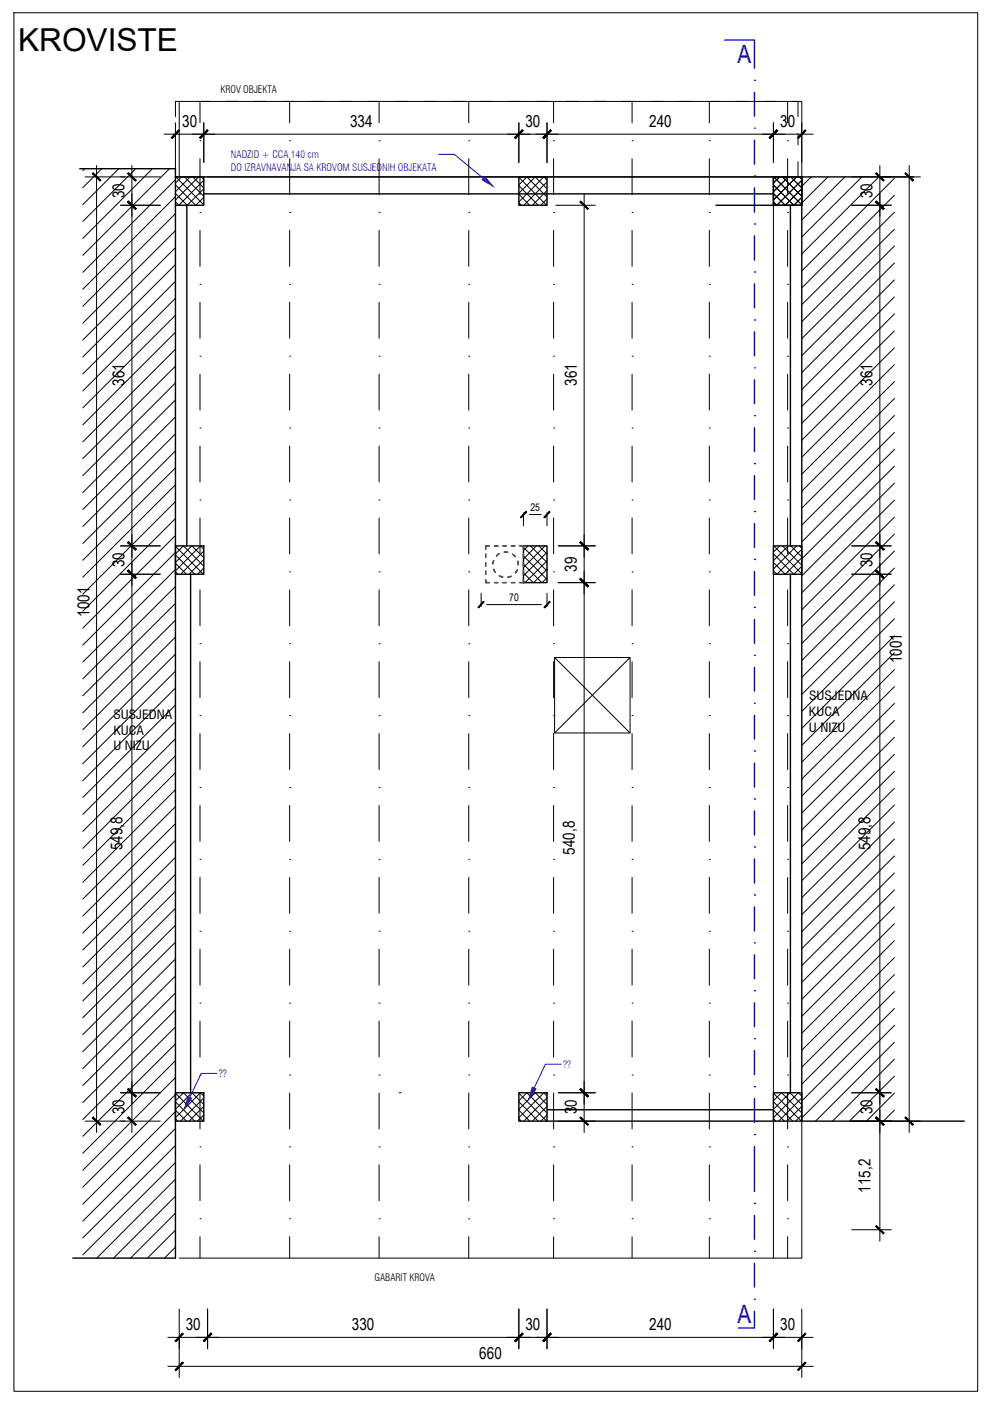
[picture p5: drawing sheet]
<svg xmlns="http://www.w3.org/2000/svg" width="210mm" height="297mm" viewBox="0 0 210 297" stroke-linecap="round" stroke-linejoin="round" font-family="sans-serif">
<!-- layer: Linija pogleda -->
<g fill="none" stroke="#000" stroke-width=".21">
<path d="M2.9 2.7h204.4v292.3h-204.4zM17.9 35.9l-.3 .3M21.5 35.9l-3.9 3.9M25.1 35.9l-7.5 7.5M28.7 35.9l-11.1 11M32.2 35.9l-14.6 14.6M35.8 35.9l-18.2 18.2M37.2 39.2l4.3 4.3M37.2 28.3v2.4M37.2 34.3v3.2M37.2 38.1l-19.6 19.6M37.3 37.5l5.9 5.9"/>
<path d="M38 37.5v-16h132v16M38.4 21.5h-1.2v3.2M38.5 37.5l-1.3 1.3M39.1 37.5l4.1 4.1M40.3 37.5l-3.1 3.1M40.9 37.5l2.3 2.3M42 21.5h2.4M42.1 37.5l-4.9 4.9M42.4 29.8h.1M42.4 21.5v4.5M42.4 33.7v7.6M42.7 37.5l.5 .5"/>
<path d="M43.2 38.2l-5.3 5.3-.7-.7M44 37.5h120v229.2M48 21.5h2.4M54 21.5h2.4M60 21.5h2.4M61.4 29.8h.1M61.4 21.5v4.5M61.4 33.7v7.6M66 21.5h2.4M72 21.5h2.4M78 21.5h2.4v4.5M80.4 29.8h.1"/>
<path d="M80.4 33.7v7.6M84 21.5h2.4M90 21.5h2.4M96 21.5h2.4M99.4 29.8h.1M99.4 21.5v4.5M99.4 33.7v7.6M102 21.5h2.4M108 21.5h2.4M110 39.2l1.7-1.7 4.3 4.3M110 37.6l5.9 5.9M110 39.4l4.1 4.1"/>
<path d="M114 21.5h2.4M116 38.6l-4.9 4.9M116 38.2l-.7-.7-5.3 5.3M117.4 29.8h.1M117.4 21.5v4.5M117.4 33.7v7.6M120 21.5h2.4M126 21.5h2.4M132 21.5h2.4M134 29.8h.1M134 21.5v4.5M134 33.7v7.6"/>
<path d="M138 21.5h2.4M144 21.5h2.4M150 21.5h2.4M150.4 29.8h.1M150.4 21.5v4.5M150.4 33.7v7.6M156 21.5h2.4M162 21.5h2.4M164 39.2l4.3 4.3 1.7-1.7M164.1 37.5l5.9 5.9M165.3 37.5l-1.3 1.3M165.9 37.5l4.1 4.1"/>
<path d="M167 29.8h.1M167 21.5v4.5M167 33.7v7.6M167.1 37.5l-3.1 3.1M167.7 37.5l2.3 2.3M168 21.5h1.2v3.2M168.9 37.5l-4.9 4.9M169.2 28.3v2.4M169.2 34.3v3.2M169.5 37.5l.5 .5M170 38.2l-5.3 5.3-.7-.7M172 37.5l-2 2"/>
<path d="M175.5 37.5l-5.5 5.6M179.1 37.5l-9.1 9.2M182.7 37.5l-12.7 12.7M186.3 37.5l-16.3 16.3M189.6 37.8l-19.6 19.6M37.2 59.6l-19.6 19.7M37.2 56.1l-19.6 19.6M37.2 52.5l-19.6 19.6M37.2 48.9l-19.6 19.6M37.2 45.3l-19.6 19.6M37.2 41.7l-19.6 19.6M42.4 45h.1"/>
<path d="M42.4 48.9v7.6M43.2 40l-3.5 3.5-2.5-2.5M43.2 41.8l-1.7 1.7M61.4 45h.1M61.4 48.9v7.6M80.4 45h.1M80.4 48.9v7.6M99.4 45h.1M99.4 48.9v7.6M110 41.2l2.3 2.3M110 43l.5 .5M116 42.2l-1.3 1.3"/>
<path d="M116 40.4l-3.1 3.1M116 40l-2.5-2.5-3.5 3.5M117.4 45h.1M117.4 48.9v7.6M134 45h.1M134 48.9v7.6M150.4 45h.1M150.4 48.9v7.6M167 45h.1M167 48.9v7.6M170 40l-3.5 3.5-2.5-2.5M189.6 59.4l-19.6 19.6"/>
<path d="M189.6 55.8l-19.6 19.6M189.6 52.2l-19.6 19.6M189.6 48.6l-19.6 19.6M189.6 45l-19.6 19.6M189.6 41.4l-19.6 19.6M37.2 77.6l-19.6 19.6M37.2 74l-19.6 19.7M37.2 70.4l-19.6 19.7M37.2 66.8l-19.6 19.7M37.2 63.2l-19.6 19.7M42.4 60.3h.1M42.4 75.5h.1"/>
<path d="M42.4 64.1v7.6M42.4 79.3v7.7M61.4 60.3h.1M61.4 75.5h.1M61.4 64.1v7.6M61.4 79.3v7.7M80.4 60.3h.1M80.4 75.5h.1M80.4 64.1v7.6M80.4 79.3v7.7M99.4 60.3h.1M99.4 75.5h.1"/>
<path d="M99.4 64.1v7.6M99.4 79.3v7.7M117.4 60.3h.1M117.4 75.5h.1M117.4 64.1v7.6M117.4 79.3v7.7M134 60.3h.1M134 75.5h.1M134 64.1v7.6M134 79.3v7.7M150.4 60.3h.1M150.4 75.5h.1"/>
<path d="M150.4 64.1v7.6M150.4 79.3v7.7M167 60.3h.1M167 75.5h.1M167 64.1v7.6M167 79.3v7.7M189.6 77.3l-19.6 19.6M189.6 73.7l-19.6 19.6M189.6 70.1l-19.6 19.6M189.6 66.5l-19.6 19.7M189.6 62.9l-19.6 19.7M37.2 99.2l-19.6 19.6"/>
<path d="M37.2 95.6l-19.6 19.6M37.2 92l-19.6 19.6M37.2 88.4l-19.6 19.6M37.2 84.8l-19.6 19.6M37.2 81.2l-19.6 19.6M42.4 90.8h.1M42.4 94.6v7.6M61.4 90.8h.1M61.4 94.6v7.6M80.4 90.8h.1M80.4 94.6v7.6M99.4 90.8h.1"/>
<path d="M99.4 94.6v7.6M117.4 90.8h.1M117.4 94.6v7.6M134 90.8h.1M134 94.6v7.6M150.4 90.8h.1M150.4 94.6v7.6M167 90.8h.1M167 94.6v7.6M189.6 98.8l-19.6 19.7M189.6 95.3l-19.6 19.6M189.6 91.7l-19.6 19.6"/>
<path d="M189.6 88.1l-19.6 19.6M189.6 84.5l-19.6 19.6M189.6 80.9l-19.6 19.6M37.2 117.4l1.7-1.7 4.3 4.3M37.2 115.8l5.9 6M37.2 117.6l4.1 4.2M37.2 119.4l2.3 2.4M37.2 117.1l-19.6 19.7M37.2 113.5l-19.6 19.7M37.2 109.9l-19.6 19.7M37.2 106.3l-19.6 19.7M37.2 102.8l-19.6 19.6"/>
<path d="M40.7 115.7l-3.5 3.6M40.7 115.7l2.5 2.5M42.4 106h.1M42.4 109.8v7.6M43.2 118.6l-3.1 3.2M43.2 116.8l-4.9 5M43.2 116.5l-.7-.8-5.3 5.3M61.4 106h.1M61.4 109.8v7.6M80.4 106h.1M80.4 109.8v7.6M99.4 106h.1"/>
<path d="M99.4 109.8v7.6M111 116l5 5.1M111 117.9l5 5M111 119.6l3.9 3.9M112 115.7l-1 1M112.5 115.7l3.5 3.6M113.7 115.7l-2.7 2.8M114.2 115.7l1.8 1.8M115.6 115.7l-4.6 4.6M116 118.9l-4.7 4.6M116 117.1l-5 5M117.4 106h.1"/>
<path d="M117.4 109.8v7.6M134 106h.1M134 109.8v7.6M150.4 106h.1M150.4 109.8v7.6M164 117.4l4.3 4.4 1.7-1.7M164.1 115.7l5.9 6M165.3 115.7l-1.3 1.4M165.9 115.7l4.1 4.1M167 106h.1M167 109.8v7.6M167.1 115.7l-3.1 3.2"/>
<path d="M167.7 115.7l2.3 2.4M168.9 115.7l-4.9 5M169.5 115.7l.5 .5M170 116.5l-5.3 5.3-.7-.8M170 118.2l-3.5 3.6-2.5-2.5M189.6 116.8l-19.6 19.6M189.6 113.2l-19.6 19.7M189.6 109.6l-19.6 19.7M189.6 106l-19.6 19.7M189.6 102.4l-19.6 19.7M37.2 121.2l.5 .6M37.2 138.7l-19.6 19.6"/>
<path d="M37.2 135.1l-19.6 19.6M37.2 131.5l-19.6 19.6M37.2 127.9l-19.6 19.6M37.2 124.3l-19.6 19.6M37.2 120.7l-19.6 19.7M42.4 121.2h.1M42.4 136.5h.1M42.4 125.1v7.6M43.2 120.4l-1.3 1.4M61.4 121.2h.1M61.4 136.5h.1M61.4 125.1v7.6"/>
<path d="M80.4 121.2h.1M80.4 136.5h.1M80.4 125.1v7.6M99.4 121.2h.1M99.4 136.5h.1M99.4 125.1v7.6M111 121.5l2.1 2M111 123.2l.3 .3M116 122.5l-1.1 1M116 120.7l-2.9 2.8M117.4 121.2h.1M117.4 136.5h.1"/>
<path d="M117.4 125.1v7.6M117.6 139.4h16v16h-16zM117.6 139.4l16 16M133.6 139.4l-16 16M134 121.2h.1M134 136.5h.1M134 125.1v7.6M150.4 121.2h.1M150.4 136.5h.1M150.4 125.1v7.6M167 121.2h.1M167 136.5h.1"/>
<path d="M167 125.1v7.6M189.6 138.4l-19.6 19.6M189.6 134.8l-19.6 19.6M189.6 131.2l-19.6 19.6M189.6 127.6l-19.6 19.6M189.6 124l-19.6 19.6M189.6 120.4l-19.6 19.6M37.2 156.6l-19.6 19.7M37.2 153l-19.6 19.7M37.2 149.5l-19.6 19.6M37.2 145.9l-19.6 19.6M37.2 142.3l-19.6 19.6"/>
<path d="M42.4 151.7h.1M42.4 140.3v7.6M42.4 155.5v7.7M61.4 151.7h.1M61.4 140.3v7.6M61.4 155.5v7.7M80.4 151.7h.1M80.4 140.3v7.6M80.4 155.5v7.7M99.4 151.7h.1M99.4 140.3v7.6M99.4 155.5v7.7"/>
<path d="M117.4 151.7h.1M117.4 140.3v7.6M117.4 155.5v7.7M134 151.7h.1M134 140.3v7.6M134 155.5v7.7M150.4 151.7h.1M150.4 140.3v7.6M150.4 155.5v7.7M167 151.7h.1M167 140.3v7.6M167 155.5v7.7"/>
<path d="M189.6 159.9l-19.6 19.7M189.6 156.3l-19.6 19.7M189.6 152.7l-19.6 19.7M189.6 149.1l-19.6 19.7M189.6 145.6l-19.6 19.6M189.6 142l-19.6 19.6M37.2 178.2l-19.6 19.6M37.2 174.6l-19.6 19.6M37.2 171l-19.6 19.6M37.2 167.4l-19.6 19.7M37.2 163.8l-19.6 19.7M37.2 160.2l-19.6 19.7"/>
<path d="M42.4 167h.1M42.4 170.8v7.6M61.4 167h.1M61.4 170.8v7.6M80.4 167h.1M80.4 170.8v7.6M99.4 167h.1M99.4 170.8v7.6M117.4 167h.1M117.4 170.8v7.6M134 167h.1M134 170.8v7.6"/>
<path d="M150.4 167h.1M150.4 170.8v7.6M167 167h.1M167 170.8v7.6M189.6 177.9l-19.6 19.6M189.6 174.3l-19.6 19.6M189.6 170.7l-19.6 19.6M189.6 167.1l-19.6 19.6M189.6 163.5l-19.6 19.7M37.2 199.8l-19.6 19.6M37.2 196.2l-19.6 19.6M37.2 192.6l-19.6 19.6"/>
<path d="M37.2 189l-19.6 19.6M37.2 185.4l-19.6 19.6M37.2 181.8l-19.6 19.6M42.4 182.2h.1M42.4 197.4h.1M42.4 186v7.6M61.4 182.2h.1M61.4 197.4h.1M61.4 186v7.6M80.4 182.2h.1M80.4 197.4h.1M80.4 186v7.6"/>
<path d="M99.4 182.2h.1M99.4 197.4h.1M99.4 186v7.6M117.4 182.2h.1M117.4 197.4h.1M117.4 186v7.6M134 182.2h.1M134 197.4h.1M134 186v7.6M150.4 182.2h.1M150.4 197.4h.1M150.4 186v7.6"/>
<path d="M167 182.2h.1M167 197.4h.1M167 186v7.6M189.6 199.4l-19.6 19.7M189.6 195.8l-19.6 19.7M189.6 192.3l-19.6 19.6M189.6 188.7l-19.6 19.6M189.6 185.1l-19.6 19.6M189.6 181.5l-19.6 19.6M37.2 217.7l-19.6 19.7M37.2 214.1l-19.6 19.7M37.2 210.5l-19.6 19.7"/>
<path d="M37.2 206.9l-19.6 19.7M37.2 203.3l-19.6 19.7M42.4 212.7h.1M42.4 201.3v7.6M42.4 216.5v7.6M61.4 212.7h.1M61.4 201.3v7.6M61.4 216.5v7.6M80.4 212.7h.1M80.4 201.3v7.6M80.4 216.5v7.6M99.4 212.7h.1"/>
<path d="M99.4 201.3v7.6M99.4 216.5v7.6M117.4 212.7h.1M117.4 201.3v7.6M117.4 216.5v7.6M134 212.7h.1M134 201.3v7.6M134 216.5v7.6M150.4 212.7h.1M150.4 201.3v7.6M150.4 216.5v7.6M167 212.7h.1"/>
<path d="M167 201.3v7.6M167 216.5v7.6M189.6 217.4l-19.6 19.6M189.6 213.8l-19.6 19.6M189.6 210.2l-19.6 19.7M189.6 206.6l-19.6 19.7M189.6 203l-19.6 19.7M37.2 233.4l1.7-1.7 4.3 4.3M37.2 231.8l5.9 5.9M37.2 233.6l4.1 4.1M37.2 235.4l2.3 2.3M37.2 237.2l.5 .5"/>
<path d="M37.2 239.3l-19.6 19.6M37.2 235.7l-19.6 19.6M37.2 232.1l-19.6 19.6M37.2 228.5l-19.6 19.6M37.2 224.9l-19.6 19.6M37.2 221.3l-19.6 19.6M40.7 231.7l-3.5 3.5M40.7 231.7l2.5 2.5M42.4 227.9h.1M42.4 231.7v7.7M43.2 234.6l-3.1 3.1M43.2 232.4l-.7-.7-5.3 5.3"/>
<path d="M43.2 236.4l-1.3 1.3M43.2 232.8l-4.9 4.9M61.4 227.9h.1M61.4 231.7v7.7M80.4 227.9h.1M80.4 231.7v7.7M84.7 231.7h.3M99.4 227.9h.1M99.4 231.7v7.7M110 233.4l1.7-1.7 4.3 4.3M110 231.8l5.9 5.9M110 233.6l4.1 4.1"/>
<path d="M110 235.4l2.3 2.3M110 237.2l.5 .5M116 236.4l-1.3 1.3M116 234.6l-3.1 3.1M116 232.8l-4.9 4.9M116 232.4l-.7-.7-5.3 5.3M116 234.2l-2.5-2.5-3.5 3.5M117.4 227.9h.1M117.4 231.7v7.7M134 227.9h.1M134 231.7v7.7M150.4 227.9h.1"/>
<path d="M150.4 231.7v7.7M164 233.4l1.7-1.7 4.3 4.3M164 231.8l5.9 5.9M164 233.6l4.1 4.1M164 235.4l2.3 2.3M164 237.2l.5 .5M167 227.9h.1M167 231.7v7.7M170 236.4l-1.3 1.3M170 234.6l-3.1 3.1M170 232.8l-4.9 4.9M170 232.4l-.7-.7-5.3 5.3"/>
<path d="M170 234.2l-2.5-2.5-3.5 3.5M189.6 235.4l-2.3 2.3M189.6 231.8l-5.9 5.9M189.6 228.2l-9.5 9.5M189.6 224.6l-13.1 13.1M189.6 221l-16.7 16.7M37.2 257.2l-9.5 9.5M37.2 253.6l-13.1 13.1M37.2 250l-16.7 16.7M37.2 246.5l-19.6 19.6M37.2 242.9l-19.6 19.6M42.4 243.2h.1"/>
<path d="M42.4 258.4h.1M42.4 247v7.6M61.4 243.2h.1M61.4 258.4h.1M61.4 247v7.6M80.4 243.2h.1M80.4 258.4h.1M80.4 247v7.6M99.4 243.2h.1M99.4 258.4h.1M99.4 247v7.6M117.4 243.2h.1"/>
<path d="M117.4 258.4h.1M117.4 247v7.6M134 243.2h.1M134 258.4h.1M134 247v7.6M150.4 243.2h.1M150.4 258.4h.1M150.4 247v7.6M167 243.2h.1M167 258.4h.1M167 247v7.6M37.2 264.4l-2.3 2.3"/>
<path d="M37.2 260.8l-5.9 5.9M38 266.7h132M42.4 262.2v4.5M61.4 262.2v4.5M80.4 262.2v4.5M99.4 262.2v4.5M117.4 262.2v4.5M134 262.2v4.5M150.4 262.2v4.5M167 262.2v4.5"/>
</g>
<!-- layer: Linija presjeka -->
<g fill="none" stroke="#000" stroke-width=".3">
<path d="M16.9 35.8h20.3v1.7h126.8M37.2 37.5h6v6h-6zM110 37.5h6v6h-6zM164 37.5h6v6h-6zM193.7 37.5h-23.7v200.2h34.5M37.2 43.5v223.2h-21.8M39.6 43.5v72.2M43.2 41.1h120.8M151.8 43.5h12.2M167.6 43.5v72.2M37.2 115.7h6v6.1h-6zM111 115.7h5v7.8h-5z"/>
<path d="M164 115.7h6v6.1h-6zM40.4 121.8v109.9M167.6 121.8v109.9M37.2 231.7h6v6h-6zM110 231.7h6v6h-6zM116 235.3h48M116 237.7h48M164 231.7h6v6h-6z"/>
</g>
<!-- layer: Kote_Arh -->
<g fill="none" stroke="#000" stroke-width=".21">
<path d="M18.1 37.5h15.9M20.5 35.1v205M28 35.1v205M34.8 28.4h137.6M37.2 26v8.5M43.2 26v8.5M110 26v8.5M116 26v8.5M164 26v8.5M170 26v8.5M180.6 37.5h14.5M186.5 35.1v228"/>
<path d="M192.8 35.1v205M25.6 43.5h8.4M117.8 43.5h8.4M123.9 41.1v199M180.6 43.5h8.4M25.6 115.7h8.4M118.4 115.7h7.8M180.6 115.7h8.4M25.6 121.8h8.4M118.3 123.5h7.9M180.6 121.8h8.4M18.1 237.7h15.9"/>
<path d="M25.6 231.7h8.4M118.4 231.7h7.8M118.4 237.7h7.8M180.6 231.7h8.4M180.6 237.7h14.5M38 277.5v14.6M44 277.5v8.5M110 277.5v8.5M116 277.5v8.5M164 277.5v8.5M170 277.5v14.6M180.6 260.7h8.4"/>
<path d="M35.6 283.5h136.8M35.6 289.7h136.8"/>
</g>
<!-- layer: Pregradni zidovi -->
<g fill="#000" stroke="#000" stroke-width=".21">
<path d="M19.6 36.8l1.6 1.6 .2-.2zM19.8 36.6l1.6 1.6-1.8-1.4z"/>
<path d="M27.1 36.8l1.6 1.6 .2-.2zM27.2 36.6l1.7 1.6-1.8-1.4z"/>
<path d="M37.9 27.6l-1.4 1.7 1.6-1.6zM37.9 27.6l-1.4 1.7-.2-.1z"/>
<path d="M42.3 29.2l.2 .1 1.4-1.7zM43.9 27.6l.2 .1-1.6 1.6z"/>
<path d="M43.9 27.6l-1.4 1.7 1.6-1.6zM42.3 29.2l1.6-1.6-1.4 1.7z"/>
<path d="M109.1 29.2l.2 .1 1.4-1.7zM110.7 27.6l.2 .1-1.6 1.6z"/>
<path d="M110.7 27.6l-1.4 1.7 1.6-1.6zM110.7 27.6l-1.4 1.7-.2-.1z"/>
<path d="M115.1 29.2l.2 .1 1.4-1.7zM116.7 27.6l.2 .1-1.6 1.6z"/>
<path d="M116.7 27.6l-1.4 1.7 1.6-1.6zM116.7 27.6l-1.4 1.7-.2-.1z"/>
<path d="M163.1 29.2l.2 .1 1.4-1.7zM164.7 27.6l.2 .1-1.6 1.6z"/>
<path d="M164.7 27.6l-1.4 1.7 1.6-1.6zM164.7 27.6l-1.4 1.7-.2-.1z"/>
<path d="M169.1 29.2l.2 .1 1.4-1.7zM170.7 27.6l.2 .1-1.6 1.6z"/>
<path d="M185.7 36.8l1.6 1.6 .1-.2zM185.8 36.6l1.6 1.6-1.7-1.4z"/>
<path d="M191.9 36.8l1.6 1.6 .2-.2zM192.1 36.6l1.6 1.6-1.8-1.4z"/>
<path d="M27.2 42.6l-.1 .2 1.8 1.4zM27.1 42.8l1.8 1.4-.2 .2z"/>
<path d="M27.1 42.8l1.6 1.6 .2-.2zM27.1 42.8l.1-.2 1.7 1.6z"/>
<path d="M123 42.8l1.6 1.6 .1-.2zM123 42.8l.1-.2 1.6 1.6z"/>
<path d="M185.8 42.6l-.1 .2 1.7 1.4zM185.7 42.8l1.7 1.4-.1 .2z"/>
<path d="M185.7 42.8l1.6 1.6 .1-.2zM185.7 42.8l.1-.2 1.6 1.6z"/>
<path d="M27.2 114.9l-.1 .1 1.8 1.5zM27.1 115l1.8 1.5-.2 .1z"/>
<path d="M27.1 115l1.6 1.6 .2-.1zM27.1 115l.1-.1 1.7 1.6z"/>
<path d="M111.5 108.5l-1 1.3 1.2-1.2zM111.5 108.5l-1 1.3-.2-.2z"/>
<path d="M115.3 109.6l.1 .2 1.1-1.3zM116.5 108.5l.1 .1-1.2 1.2z"/>
<path d="M123.1 114.9l-.1 .1 1.7 1.5zM123 115l1.7 1.5-.1 .1z"/>
<path d="M123 115l1.6 1.6 .1-.1zM123 115l.1-.1 1.6 1.6z"/>
<path d="M185.8 114.9l-.1 .1 1.7 1.5zM185.7 115l1.7 1.5-.1 .1z"/>
<path d="M185.7 115l1.6 1.6 .1-.1zM185.7 115l.1-.1 1.6 1.6z"/>
<path d="M27.2 120.9l-.1 .1 1.8 1.5zM27.1 121l1.8 1.5-.2 .1z"/>
<path d="M27.1 121l1.6 1.6 .2-.1zM27.1 121l.1-.1 1.7 1.6z"/>
<path d="M102.5 127.5l-1 1.4 1.1-1.3zM102.5 127.5l-1 1.4-.2-.2z"/>
<path d="M116.5 127.5l-1.2 1.2 .2 .2zM116.5 127.5l.2 .1-1.2 1.3z"/>
<path d="M123.1 122.6l-.1 .2 1.7 1.4zM123 122.8l1.7 1.4-.1 .2z"/>
<path d="M123 122.8l1.6 1.6 .1-.2zM123 122.8l.1-.2 1.6 1.6z"/>
<path d="M185.8 120.9l-.1 .1 1.7 1.5zM185.7 121l1.7 1.5-.1 .1z"/>
<path d="M185.7 121l1.6 1.6 .1-.1zM185.7 121l.1-.1 1.6 1.6z"/>
<path d="M19.8 236.8l-.2 .2 1.8 1.4zM19.6 237l1.8 1.4-.2 .2z"/>
<path d="M27.2 230.8l-.1 .2 1.8 1.4zM27.1 231l1.8 1.4-.2 .2z"/>
<path d="M27.2 236.8l-.1 .2 1.8 1.4zM27.1 237l1.8 1.4-.2 .2z"/>
<path d="M27.1 231l1.6 1.6 .2-.2zM27.1 231l.1-.2 1.7 1.6z"/>
<path d="M123.1 236.8l-.1 .2 1.7 1.4zM123 237l1.7 1.4-.1 .2z"/>
<path d="M123.1 230.8l-.1 .2 1.7 1.4zM123 231l1.7 1.4-.1 .2z"/>
<path d="M123 231l1.6 1.6 .1-.2zM123 231l.1-.2 1.6 1.6z"/>
<path d="M185.8 236.8l-.1 .2 1.7 1.4zM185.7 237l1.7 1.4-.1 .2z"/>
<path d="M185.7 231l1.7 1.4-1.6-1.6zM185.7 231l1.7 1.4-.1 .2z"/>
<path d="M185.7 237l1.6 1.6 .1-.2zM185.7 237l.1-.2 1.6 1.6z"/>
<path d="M185.7 231l1.6 1.6 .1-.2zM185.7 231l.1-.2 1.6 1.6z"/>
<path d="M192.1 236.8l-.2 .2 1.8 1.4zM191.9 237l1.8 1.4-.2 .2z"/>
<path d="M185.8 259.8l-.1 .2 1.7 1.5zM185.7 260l1.7 1.5-.1 .1z"/>
<path d="M38.7 282.7l-1.4 1.7 1.6-1.6zM38.7 282.7l-1.4 1.7-.2-.1z"/>
<path d="M38.7 288.8l-1.4 1.8 1.6-1.6zM38.7 288.8l-1.4 1.8-.2-.2z"/>
<path d="M43.1 284.3l.2 .1 1.4-1.7zM44.7 282.7l.2 .1-1.6 1.6z"/>
<path d="M44.7 282.7l-1.4 1.7 1.6-1.6zM44.7 282.7l-1.4 1.7-.2-.1z"/>
<path d="M109.1 284.3l.2 .1 1.4-1.7zM110.7 282.7l.2 .1-1.6 1.6z"/>
<path d="M110.7 282.7l-1.4 1.7 1.6-1.6zM110.7 282.7l-1.4 1.7-.2-.1z"/>
<path d="M115.1 284.3l.2 .1 1.4-1.7zM116.7 282.7l.2 .1-1.6 1.6z"/>
<path d="M116.7 282.7l-1.4 1.7 1.6-1.6zM116.7 282.7l-1.4 1.7-.2-.1z"/>
<path d="M163.1 284.3l.2 .1 1.4-1.7zM164.7 282.7l.2 .1-1.6 1.6z"/>
<path d="M164.7 282.7l-1.4 1.7 1.6-1.6zM164.7 282.7l-1.4 1.7-.2-.1z"/>
<path d="M169.1 284.3l.2 .1 1.4-1.7zM170.7 282.7l.2 .1-1.6 1.6z"/>
<path d="M169.1 290.4l.2 .2 1.4-1.8zM170.7 288.8l.2 .2-1.6 1.6z"/>
</g>
<!-- layer: ARH - OZNAKE presjeka -->
<g fill="none" stroke="#0000f0" stroke-width=".3">
<path d="M153.7 8.5h6.3v6M160 17h.1M160 19.6v5M160 27.2h.1M160 37.3h.1M160 29.7v5.1M160 39.9v5.1M160 47.5h.1M160 57.7h.1M160 50v5.1M160 67.8h.1M160 78h.1"/>
<path d="M160 60.2v5.1M160 70.4v5M160 88.1h.1M160 98.3h.1M160 80.5v5.1M160 90.7v5.1M160 108.5h.1M160 118.6h.1M160 100.8v5.1M160 111v5.1M160 128.8h.1M160 138.9h.1"/>
<path d="M160 121.2v5M160 131.3v5.1M160 149.1h.1M160 159.3h.1M160 141.5v5.1M160 151.6v5.1M160 169.4h.1M160 179.6h.1M160 161.8v5.1M160 172v5M160 189.7h.1M160 199.9h.1"/>
<path d="M160 182.1v5.1M160 192.3v5.1M160 210.1h.1M160 202.4v5.1M160 212.6v5.1M160 220.2h.1M160 230.4h.1M160 222.8v5M160 232.9v5.1M160 240.5h.1M160 243.1v9.5M160 255.1h.1"/>
<path d="M160 257.7v5.1M160 265.3h.1M160 275.5h.1M160 278v3.6h-3.5M160 267.8v5.1"/>
</g>
<!-- layer: ARH - KOTE - ENTERIJER -->
<path d="M164 37.5h6M111 108.7v2.8M112.2 109.1h2.6M116 108.7v2.8M102 125.8v2.8M103.2 128.2h11.6M116 125.8v2.8M170 237.7v29" fill="none" stroke="#000" stroke-width=".21"/>
<!-- layer: ARH - Linija presjeka - Rusenje -->
<g fill="none" stroke="#f50000" stroke-width=".3">
<path d="M103 117.5v.7M103 119.3v.7M103.7 115.7h-.7v.7M104.7 118.8l-.2 .7M104.8 115.7h.8M105.8 117.4l-.5 .5M106.6 115.7h.7M106.9 117.1h.7M108.4 115.7h.8M108.7 117.5l.5 .5M109.8 119l.1 .8M110.2 115.7h.8v.7"/>
<path d="M111 117.5v.7M111 119.3v.7M103 122.9v.6h.7M103 121.1v.7M104.7 120.7l.3 .6M104.8 123.5h.8M105.9 122.1l.7 .2M106.6 123.5h.7M108.4 122.2l-.7 .2M108.4 123.5h.8M109.7 120.8l-.4 .7M111 122.9v.6h-.8"/>
<path d="M111 121.1v.7"/>
</g>
<!-- layer: ARH - TEXT - OPISI -->
<g fill="#260ca6" stroke="#260ca6" stroke-width=".21">
<path d="M102.8 37.5l1.7 2-2.3-1.4z"/>
<path d="M39.9 232.5l.7 .3-1.5 2.2z"/>
<path d="M112.8 230.5l.9 .4-1.6 2.1z"/>
</g>
<path d="M92.9 32.7h3.4l6.2 5.1M46 227.6h-3.3l-2.5 5.1M119 225.6h-3.4l-2.4 5.1" fill="none" stroke="#260ca6" stroke-width=".21"/>
<text font-size="6.7" x="3.8" y="10.8">KROVISTE</text>
<g font-size="5.4" fill="#0000f0">
<text x="156.4" y="13.5">A</text>
<text x="156.4" y="280.6">A</text>
</g>
<g font-size="3.5">
<text x="38.6" y="26.9">30</text>
<text x="74.2" y="26.9">334</text>
<text x="111.4" y="26.9">30</text>
<text x="137.7" y="26.9">240</text>
<text x="165.4" y="26.9">30</text>
<text x="26.4" y="42.1" transform="rotate(-90 26.4 42.1)">30</text>
<text x="185" y="42.1" transform="rotate(-90 185 42.1)">30</text>
<text x="26.4" y="81.8" transform="rotate(-90 26.4 81.8)">361</text>
<text x="122.3" y="81.8" transform="rotate(-90 122.3 81.8)">361</text>
<text x="185" y="81.8" transform="rotate(-90 185 81.8)">361</text>
<text x="26.4" y="120.3" transform="rotate(-90 26.4 120.3)">30</text>
<text x="122.3" y="121.2" transform="rotate(-90 122.3 121.2)">39</text>
<text x="185" y="120.3" transform="rotate(-90 185 120.3)">30</text>
<text x="19" y="130.8" transform="rotate(-90 19 130.8)">1001</text>
<text x="191.2" y="140.7" transform="rotate(-90 191.2 140.7)">1001</text>
<text x="26" y="180.3" transform="rotate(-90 26 180.3)">549,8</text>
<text x="121.9" y="181.2" transform="rotate(-90 121.9 181.2)">540,8</text>
<text x="184.6" y="180.3" transform="rotate(-90 184.6 180.3)">549,8</text>
<text x="26.4" y="236.3" transform="rotate(-90 26.4 236.3)">30</text>
<text x="122.3" y="236.3" transform="rotate(-90 122.3 236.3)">30</text>
<text x="185" y="236.3" transform="rotate(-90 185 236.3)">30</text>
<text x="184.6" y="252.9" transform="rotate(-90 184.6 252.9)">115,2</text>
<text x="39.4" y="282">30</text>
<text x="74.6" y="282">330</text>
<text x="111.4" y="282">30</text>
<text x="137.7" y="282">240</text>
<text x="165.4" y="282">30</text>
<text x="101.6" y="288.1">660</text>
</g>
<g font-size="2.7">
<text x="171.6" y="148.4">SUSJEDNA</text>
<text x="24" y="155.7">KUCA</text>
<text x="24.1" y="152.4">SUSJEDNA</text>
<text x="171.5" y="151.8">KUCA</text>
<text x="171.5" y="155.1">U NIZU</text>
<text x="24" y="159.1">U NIZU</text>
</g>
<g font-size="2.2">
<text x="112.5" y="108.3">25</text>
<text x="108" y="127.4">70</text>
</g>
<g font-size="2.1">
<text x="46.7" y="19.7">KROV OBJEKTA</text>
<text x="79.4" y="271.6">GABARIT KROVA</text>
</g>
<g font-size="2.1" fill="#260ca6">
<text x="49" y="33.5">NADZID + CCA 140 cm</text>
<text x="49" y="36.2">DO IZRAVNAVANJA SA KROVOM SUSJEDNIH OBJEKATA</text>
<text x="119.4" y="226.4">??</text>
<text x="46.4" y="228.4">??</text>
</g>
</svg>
